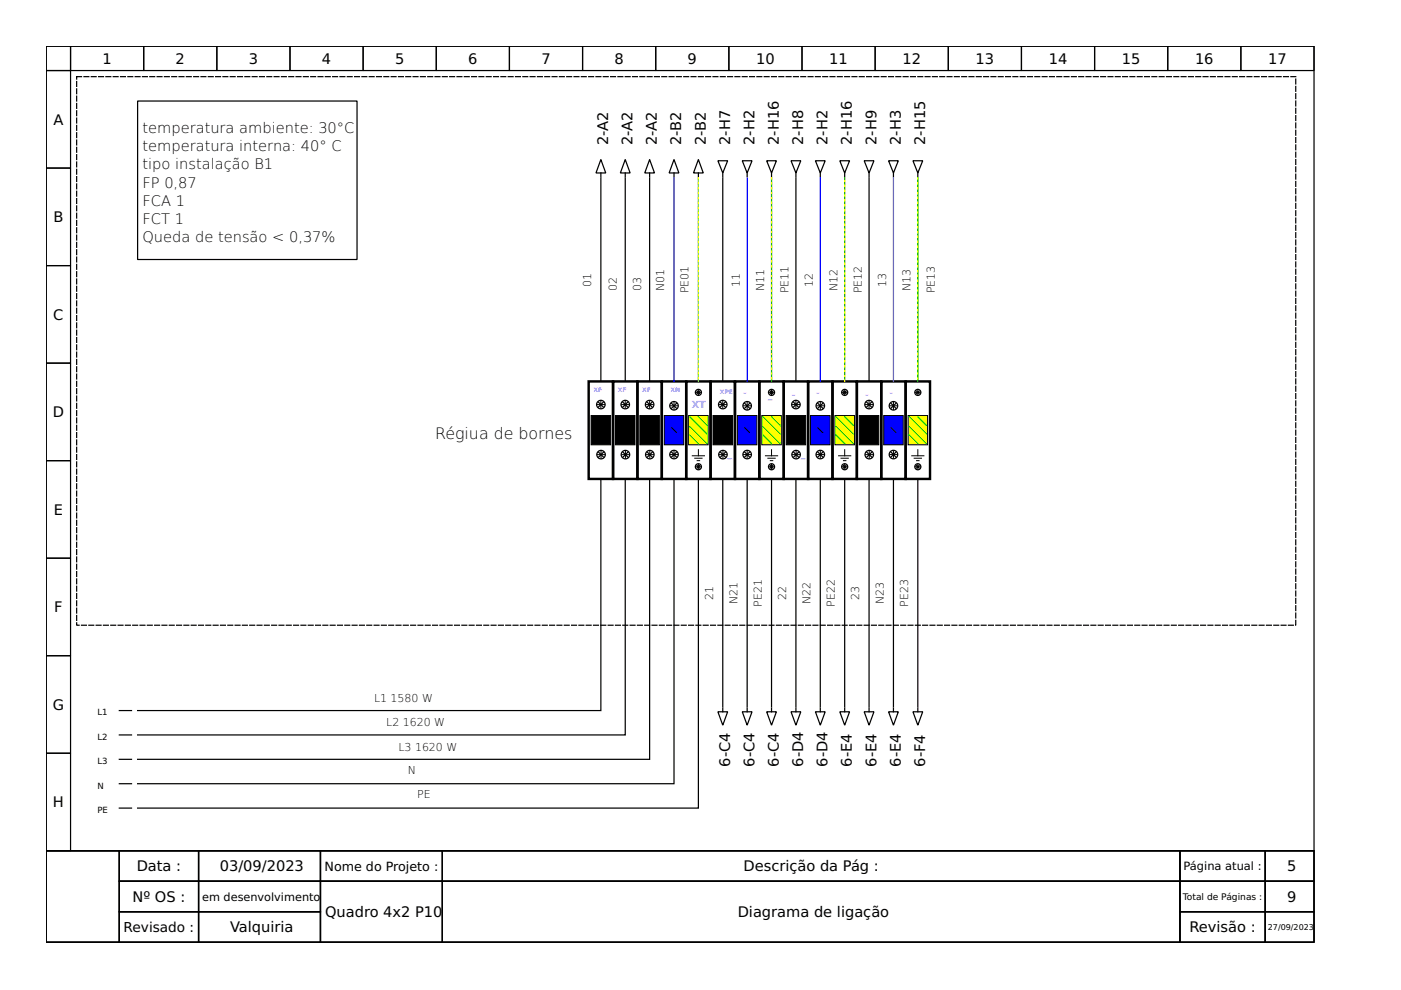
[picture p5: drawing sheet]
<svg xmlns="http://www.w3.org/2000/svg" width="297mm" height="210mm" viewBox="0 0 297 210" stroke-linecap="round" stroke-linejoin="round" font-family="sans-serif">
<g fill="none" stroke="#000" stroke-width=".26">
<path d="M9.8 9.8h268.8v170.6h-268.8zM9.8 9.8h5.2v5.2h-5.2zM9.8 15h5.2v20.6h-5.2zM15 9.8h15.5v5.2h-15.5zM30.5 9.8h15.5v5.2h-15.5zM46 9.8h15.5v5.2h-15.5zM61.5 9.8h15.5v5.2h-15.5zM77 9.8h15.5v5.2h-15.5zM92.5 9.8h15.5v5.2h-15.5zM108 9.8h15.5v5.2h-15.5zM123.5 9.8h15.5v5.2h-15.5zM139 9.8h15.5v5.2h-15.5z"/>
<path d="M154.5 9.8h15.5v5.2h-15.5zM170 9.8h15.6v5.2h-15.6zM185.6 9.8h15.5v5.2h-15.5zM201.1 9.8h15.5v5.2h-15.5zM216.6 9.8h15.5v5.2h-15.5zM232.1 9.8h15.5v5.2h-15.5zM247.6 9.8h15.5v5.2h-15.5zM263.1 9.8h15.5v5.2h-15.5zM9.8 35.6h5.2v20.7h-5.2zM29.2 21.4h46.5v33.6h-46.5zM9.8 56.3h5.2v20.7h-5.2zM86 57.6h.1"/>
<path d="M9.8 77h5.2v20.7h-5.2zM9.8 97.7h5.2v20.6h-5.2zM188.9 85.5l1 1.1M188.9 95.9l1 1M189.9 95.9l-1 1M189.9 85.5l-1 1.1M9.8 118.3h5.2v20.7h-5.2zM9.8 139h5.2v20.7h-5.2zM9.8 159.7h5.2v20.7h-5.2zM25.3 150.7h2.6M25.3 155.8h2.6M193.6 150.9h2l-1 2.9z"/>
<path d="M194.6 150.1v.8M25.3 171.3h2.6M25.3 161h2.6M25.3 166.2h2.6M9.8 180.4h268.8v19.4h-268.8zM9.8 180.4h15.5v19.4h-15.5zM25.3 180.4h16.8v6.4h-16.8zM25.3 186.8h16.8v6.5h-16.8zM25.3 193.3h16.8v6.5h-16.8zM42.1 180.4h25.8v6.4h-25.8zM42.1 186.8h25.8v6.5h-25.8zM42.1 193.3h25.8v6.5h-25.8z"/>
<path d="M67.9 180.4h25.9v6.4h-25.9zM67.9 186.8h25.9v13h-25.9zM93.8 180.4h156.4v6.4h-156.4zM93.8 186.8h156.4v13h-156.4zM250.2 180.4h18.1v6.4h-18.1zM250.2 186.8h18.1v6.5h-18.1zM250.2 193.3h18.1v6.5h-18.1zM268.3 180.4h10.3v6.4h-10.3zM268.3 186.8h10.3v6.5h-10.3zM268.3 193.3h10.3v6.5h-10.3z"/>
<circle cx="189.4" cy="86" r=".9"/>
<circle cx="189.4" cy="96.4" r=".9"/>
</g>
<path d="M16.3 16.3h258.4v116.3h-258.4z" fill="none" stroke="#000" stroke-width=".26" stroke-dasharray="1 .5"/>
<path d="M186.8 80.9h5.2v20.6h-5.2z" fill="none" stroke="#000" stroke-width=".52"/>
<path d="M187.4 88.1h4.1v6.2h-4.1z" fill-rule="evenodd" fill="#00f" stroke="#000" stroke-width=".21"/>
<path d="M183.5 85.8h1.5M183.5 96.4h1.6M184.3 85v1.6M184.3 95.6v1.6M188.7 86h1.5M188.7 96.4h1.5M188.9 90.7l1 1M189.4 85.3v1.5M189.4 95.6v1.6" fill="none" stroke="#000" stroke-width=".21"/>
<g fill="none" stroke="#000" stroke-width=".26">
<path d="M183.7 85.3l1.1 1M183.8 95.9l1 1M184.8 85.3l-1.1 1M184.8 95.9l-1 1"/>
<circle cx="184.3" cy="85.8" r=".9"/>
<circle cx="184.3" cy="96.4" r=".9"/>
<circle cx="194.6" cy="99" r=".65"/>
</g>
<path d="M181.7 80.9h5.1v20.6h-5.1z" fill="none" stroke="#000" stroke-width=".52"/>
<path d="M182.2 88.1h4.1v6.2h-4.1z" fill-rule="evenodd" fill="#000" stroke="#000" stroke-width=".21"/>
<path d="M192.5 88.1h4.2v6.2h-4.2z" fill-rule="evenodd" fill="#ff0" stroke="#000" stroke-width=".21"/>
<g fill="none" stroke="#000" stroke-width=".26">
<path d="M132.6 33.8l1 2.9h-2.1zM132.6 36.7v.7M188.4 34.1h2.1l-1.1 2.6zM189.4 36.7v.7M193.6 34.1h2l-1 2.6zM194.6 36.7v.7M126.9 85.3l1 1M126.9 95.9l1.1 1M127.9 85.3l-1 1M128 95.9l-1.1 1M132 85.3l1.1 1M132.1 95.9l1 1"/>
<path d="M133.1 85.3l-1.1 1M133.1 95.9l-1 1M152.7 85.3l1.1 1M152.8 95.9l1 1M153.8 85.3l-1.1 1M153.8 95.9l-1 1M157.9 85.5l1 1.1M157.9 95.9l1 1M158.9 95.9l-1 1M158.9 85.5l-1 1.1M194.3 98.7l.6 .5M194.3 82.9l.6 .6"/>
<path d="M194.9 98.7l-.6 .5M194.9 82.9l-.6 .6M188.4 150.9h2.1l-1.1 2.9zM189.4 150.1v.8"/>
<circle cx="127.4" cy="85.8" r=".9"/>
<circle cx="127.4" cy="96.4" r=".9"/>
<circle cx="132.6" cy="85.8" r=".9"/>
<circle cx="132.6" cy="96.4" r=".9"/>
<circle cx="153.2" cy="85.8" r=".9"/>
<circle cx="153.3" cy="96.4" r=".9"/>
<circle cx="158.4" cy="96.4" r=".9"/>
<circle cx="158.4" cy="86" r=".9"/>
<circle cx="194.6" cy="83.2" r=".65"/>
</g>
<path d="M124.8 80.9h5.2v20.6h-5.2zM130 80.9h5.1v20.6h-5.1zM150.7 80.9h5.1v20.6h-5.1zM155.8 80.9h5.2v20.6h-5.2zM192 80.9h5.2v20.6h-5.2z" fill="none" stroke="#000" stroke-width=".52"/>
<g fill="none" stroke="#000" stroke-width=".21">
<path d="M126.6 85.8h1.6M126.7 96.4h1.5M127.4 85v1.6M127.4 95.6v1.6M131.8 85.8h1.5M131.8 96.4h1.6M132.6 85v1.6M132.6 95.6v1.6M152.5 85.8h1.5M152.5 96.4h1.6M153.2 85v1.6M153.3 95.6v1.6"/>
<path d="M193.3 96.6h2.6M193.8 97.2h1.6M194.1 99h1M194.1 83.2h1M194.3 97.7h.6M194.6 82.7v1M194.6 95.3v1.3M194.6 98.4v1.1"/>
</g>
<path d="M192.8 88.4l3.6 3.6M192.8 90.4l3.6 3.7M192.8 92.2l1.8 1.9M194.6 88.4l1.8 1.8" fill="none" stroke="#0f0" stroke-width=".26"/>
<g fill="#000" stroke="#000" stroke-width=".21">
<path d="M125.3 88.1h4.2v6.2h-4.2z" fill-rule="evenodd"/>
<path d="M130.5 88.1h4.1v6.2h-4.1z" fill-rule="evenodd"/>
<path d="M151.2 88.1h4.1v6.2h-4.1z" fill-rule="evenodd"/>
</g>
<path d="M156.3 88.1h4.2v6.2h-4.2z" fill-rule="evenodd" fill="#00f" stroke="#000" stroke-width=".21"/>
<path d="M157.6 86h1.6M157.6 96.4h1.6M157.9 90.7l1 1M158.4 85.3v1.5M158.4 95.6v1.6" fill="none" stroke="#000" stroke-width=".21"/>
<g fill="none" stroke="#000" stroke-width=".26">
<path d="M142.4 85.5l1 1.1M142.4 95.9l1 1M143.4 95.9l-1 1M143.4 85.5l-1 1.1"/>
<circle cx="142.9" cy="86" r=".9"/>
<circle cx="142.9" cy="96.4" r=".9"/>
</g>
<path d="M140.3 80.9h5.2v20.6h-5.2z" fill="none" stroke="#000" stroke-width=".52"/>
<path d="M140.8 88.1h4.2v6.2h-4.2z" fill-rule="evenodd" fill="#00f" stroke="#000" stroke-width=".21"/>
<path d="M142.1 86h1.6M142.1 96.4h1.6M142.4 90.7l1 1M142.9 85.3v1.5M142.9 95.6v1.6" fill="none" stroke="#000" stroke-width=".21"/>
<g fill="none" stroke="#000" stroke-width=".26">
<path d="M152.2 34.1h2.1l-1.1 2.6zM153.2 36.7v.7M173.4 85.5l1 1.1M173.4 95.9l1 1M174.4 95.9l-1 1M174.4 85.5l-1 1.1"/>
<circle cx="173.9" cy="96.4" r=".9"/>
<circle cx="173.9" cy="86" r=".9"/>
</g>
<path d="M171.3 80.9h5.2v20.6h-5.2z" fill="none" stroke="#000" stroke-width=".52"/>
<path d="M171.9 88.1h4.1v6.2h-4.1z" fill-rule="evenodd" fill="#00f" stroke="#000" stroke-width=".21"/>
<path d="M173.1 86h1.6M173.1 96.4h1.6M173.4 90.7l1 1M173.9 85.3v1.5M173.9 95.6v1.6" fill="none" stroke="#000" stroke-width=".21"/>
<g fill="none" stroke="#000" stroke-width=".26">
<path d="M167.7 34.1h2.1l-1.1 2.6zM168.7 36.7v.7M178.1 150.9h2l-1 2.9zM179.1 150.1v.8"/>
<circle cx="179.1" cy="99" r=".65"/>
</g>
<path d="M177 88.1h4.2v6.2h-4.2z" fill-rule="evenodd" fill="#ff0" stroke="#000" stroke-width=".21"/>
<g fill="none" stroke="#000" stroke-width=".26">
<path d="M168.2 85.3l1.1 1M168.3 95.9l1 1M169.3 85.3l-1.1 1M169.3 95.9l-1 1M178.8 98.7l.5 .5M178.8 82.9l.5 .6M179.3 98.7l-.5 .5M179.3 82.9l-.5 .6M167.7 150.9h2.1l-1.1 2.9zM168.7 150.1v.8"/>
<circle cx="163.6" cy="99" r=".65"/>
<circle cx="168.7" cy="85.8" r=".9"/>
<circle cx="168.8" cy="96.4" r=".9"/>
<circle cx="179.1" cy="83.2" r=".65"/>
</g>
<path d="M166.2 80.9h5.1v20.6h-5.1zM176.5 80.9h5.2v20.6h-5.2z" fill="none" stroke="#000" stroke-width=".52"/>
<path d="M168 85.8h1.5M168 96.4h1.6M168.7 85v1.6M168.8 95.6v1.6M177.8 96.6h2.6M178.3 97.2h1.6M178.6 99h1M178.6 83.2h1M178.8 97.7h.5M179.1 82.7v1M179.1 95.3v1.3M179.1 98.4v1.1" fill="none" stroke="#000" stroke-width=".21"/>
<path d="M177.3 88.4l3.6 3.6M177.3 90.4l3.6 3.7M177.3 92.2l1.8 1.9M179.1 88.4l1.8 1.8" fill="none" stroke="#0f0" stroke-width=".26"/>
<path d="M166.7 88.1h4.1v6.2h-4.1z" fill-rule="evenodd" fill="#000" stroke="#000" stroke-width=".21"/>
<path d="M161.5 88.1h4.1v6.2h-4.1z" fill-rule="evenodd" fill="#ff0" stroke="#000" stroke-width=".21"/>
<g fill="none" stroke="#000" stroke-width=".26">
<path d="M127.4 33.8l1 2.9h-2zM127.4 36.7v.7M137.7 33.8l1.1 2.9h-2.1zM137.7 36.7v.7M142.9 33.8l1 2.9h-2zM142.9 36.7v.7M157.4 34.1h2l-1 2.6zM158.4 36.7v.7M162.5 34.1h2.1l-1 2.6zM163.6 36.7v.7M172.9 34.1h2.1l-1.1 2.6zM173.9 36.7v.7"/>
<path d="M183.2 34.1h2.1l-1 2.6zM184.3 36.7v.7M137.2 85.3l1.1 1M137.3 95.9l1 1M138.3 85.3l-1.1 1M138.3 95.9l-1 1M163.3 98.7l.5 .5M163.3 82.9l.5 .6M163.8 98.7l-.5 .5M163.8 82.9l-.5 .6M152.2 150.9h2.1l-1.1 2.9zM153.2 150.1v.8"/>
<path d="M157.4 150.9h2l-1 2.9zM158.4 150.1v.8M162.5 150.9h2.1l-1 2.9zM163.6 150.1v.8M183.2 150.9h2.1l-1 2.9zM184.3 150.1v.8"/>
<circle cx="137.7" cy="85.8" r=".9"/>
<circle cx="137.8" cy="96.4" r=".9"/>
<circle cx="148.1" cy="99" r=".65"/>
<circle cx="163.6" cy="83.2" r=".65"/>
</g>
<path d="M135.1 80.9h5.2v20.6h-5.2zM161 80.9h5.2v20.6h-5.2z" fill="none" stroke="#000" stroke-width=".52"/>
<path d="M137 85.8h1.5M137 96.4h1.5M137.7 85v1.6M137.8 95.6v1.6M162.3 96.6h2.6M162.8 97.2h1.6M163.1 99h1M163.1 83.2h1M163.3 97.7h.5M163.6 82.7v1M163.6 95.3v1.3M163.6 98.4v1.1" fill="none" stroke="#000" stroke-width=".21"/>
<path d="M161.8 88.4l3.6 3.6M161.8 90.4l3.6 3.7M161.8 92.2l1.8 1.9M163.6 88.4l1.8 1.8" fill="none" stroke="#0f0" stroke-width=".26"/>
<path d="M135.7 88.1h4.1v6.2h-4.1z" fill-rule="evenodd" fill="#000" stroke="#000" stroke-width=".21"/>
<path d="M146 88.1h4.1v6.2h-4.1z" fill-rule="evenodd" fill="#ff0" stroke="#000" stroke-width=".21"/>
<g fill="none" stroke="#000" stroke-width=".26">
<path d="M127.4 37.7v43.2M132.6 37.7v43.2M137.7 37.7v43.2M148.1 33.8l1 2.9h-2.1zM148.1 36.7v.7M153.2 37.7v43.2M168.7 37.7v43.2M178.1 34.1h2l-1 2.6zM179.1 36.7v.7M184.3 37.7v43.2M147.8 98.7l.5 .5M147.8 82.9l.5 .6"/>
<path d="M148.3 98.7l-.5 .5M148.3 82.9l-.5 .6M127.4 101.5v49.2h-98.2M132.6 101.5v54.3h-103.4M137.7 101.5v59.5h-108.5M142.9 101.5v64.7h-113.7M148.1 101.5v69.8h-118.9M153.2 101.5v48.4M158.4 101.5v48.4M163.6 101.5v48.4M168.7 101.5v48.4M173.9 101.5v48.4"/>
<path d="M179.1 101.5v48.4M184.3 101.5v48.4M189.4 101.5v48.4M194.6 101.5v48.4M172.9 150.9h2.1l-1.1 2.9zM173.9 150.1v.8"/>
<circle cx="148.1" cy="83.2" r=".65"/>
</g>
<path d="M145.5 80.9h5.2v20.6h-5.2z" fill="none" stroke="#000" stroke-width=".52"/>
<path d="M146.8 96.6h2.6M147.3 97.2h1.5M147.6 99h1M147.6 83.2h1M147.8 97.7h.5M148.1 82.7v1M148.1 95.3v1.3M148.1 98.4v1.1" fill="none" stroke="#000" stroke-width=".21"/>
<path d="M146.3 88.4l3.6 3.6M146.3 90.4l3.6 3.7M146.3 92.2l1.8 1.9M148.1 88.4l1.8 1.8" fill="none" stroke="#0f0" stroke-width=".26"/>
<path d="M189.4 37.7v43.2" fill="none" stroke="#1c71d8" stroke-width=".26"/>
<path d="M163.6 37.7v43.2M179.1 37.7v43.2M194.6 37.7v43.2" fill="none" stroke="#0a0" stroke-width=".26"/>
<path d="M148.1 37.7v43.2M163.6 37.7v43.2M194.6 37.7v43.2M179.1 80.9v-43.2" fill="none" stroke="#ff0" stroke-width=".26" stroke-dasharray=".3 .8"/>
<path d="M142.9 37.7v43.2M158.4 37.7v43.2M173.9 37.7v43.2" fill="none" stroke="#00f" stroke-width=".26"/>
<path d="M148.1 37.7v43.2" fill="none" stroke="#2ec27e" stroke-width=".26"/>
<text font-size="3.4" x="92.2" y="93">Régiua de bornes</text>
<g font-size="3.1">
<text x="21.7" y="13.5">1</text>
<text x="37.2" y="13.5">2</text>
<text x="52.7" y="13.5">3</text>
<text x="68.3" y="13.5">4</text>
<text x="83.8" y="13.5">5</text>
<text x="99.3" y="13.5">6</text>
<text x="114.8" y="13.5">7</text>
<text x="130.3" y="13.5">8</text>
<text x="145.8" y="13.5">9</text>
<text x="160.3" y="13.5">10</text>
<text x="175.8" y="13.5">11</text>
<text x="191.3" y="13.5">12</text>
<text x="206.8" y="13.5">13</text>
<text x="222.4" y="13.5">14</text>
<text x="237.9" y="13.5">15</text>
<text x="253.4" y="13.5">16</text>
<text x="268.9" y="13.5">17</text>
<text x="11.3" y="26.5">A</text>
<text x="30.2" y="28.1">temperatura ambiente: 30°C</text>
<text x="30.2" y="32">temperatura interna: 40° C</text>
<text x="30.2" y="35.9">tipo instalação B1</text>
<text x="128.9" y="30.7" transform="rotate(-90 128.9 30.7)">2-A2</text>
<text x="134.1" y="30.7" transform="rotate(-90 134.1 30.7)">2-A2</text>
<text x="139.3" y="30.7" transform="rotate(-90 139.3 30.7)">2-A2</text>
<text x="144.5" y="30.7" transform="rotate(-90 144.5 30.7)">2-B2</text>
<text x="149.6" y="30.7" transform="rotate(-90 149.6 30.7)">2-B2</text>
<text x="154.8" y="30.7" transform="rotate(-90 154.8 30.7)">2-H7</text>
<text x="160" y="30.7" transform="rotate(-90 160 30.7)">2-H2</text>
<text x="165.1" y="30.7" transform="rotate(-90 165.1 30.7)">2-H16</text>
<text x="170.3" y="30.7" transform="rotate(-90 170.3 30.7)">2-H8</text>
<text x="175.5" y="30.7" transform="rotate(-90 175.5 30.7)">2-H2</text>
<text x="180.6" y="30.7" transform="rotate(-90 180.6 30.7)">2-H16</text>
<text x="185.8" y="30.7" transform="rotate(-90 185.8 30.7)">2-H9</text>
<text x="191" y="30.7" transform="rotate(-90 191 30.7)">2-H3</text>
<text x="196.1" y="30.7" transform="rotate(-90 196.1 30.7)">2-H15</text>
<text x="30.2" y="39.8">FP 0,87</text>
<text x="11.3" y="47.1">B</text>
<text x="30.2" y="43.6">FCA 1</text>
<text x="30.2" y="47.5">FCT 1</text>
<text x="30.2" y="51.4">Queda de tensão &lt; 0,37%</text>
<text x="11.3" y="67.8">C</text>
<text x="11.2" y="88.5">D</text>
<text x="11.4" y="109.2">E</text>
<text x="11.5" y="129.8">F</text>
<text x="11.2" y="150.5">G</text>
<text x="154.8" y="162.5" transform="rotate(-90 154.8 162.5)">6-C4</text>
<text x="160" y="162.5" transform="rotate(-90 160 162.5)">6-C4</text>
<text x="165.1" y="162.5" transform="rotate(-90 165.1 162.5)">6-C4</text>
<text x="170.3" y="162.5" transform="rotate(-90 170.3 162.5)">6-D4</text>
<text x="175.5" y="162.5" transform="rotate(-90 175.5 162.5)">6-D4</text>
<text x="180.6" y="162.5" transform="rotate(-90 180.6 162.5)">6-E4</text>
<text x="185.8" y="162.5" transform="rotate(-90 185.8 162.5)">6-E4</text>
<text x="191" y="162.5" transform="rotate(-90 191 162.5)">6-E4</text>
<text x="196.1" y="162.5" transform="rotate(-90 196.1 162.5)">6-F4</text>
<text x="11.2" y="171.2">H</text>
<text x="29" y="184.8">Data :</text>
<text x="46.6" y="184.8">03/09/2023</text>
<text x="157.6" y="184.8">Descrição da Pág :</text>
<text x="272.9" y="184.8">5</text>
<text x="28.1" y="191.2">Nº OS :</text>
<text x="272.9" y="191.2">9</text>
<text x="48.8" y="197.7">Valquiria</text>
<text x="68.9" y="194.5">Quadro 4x2 P10</text>
<text x="156.4" y="194.5">Diagrama de ligação</text>
<text x="252.2" y="197.7">Revisão :</text>
</g>
<text font-size="2.9" x="26.2" y="197.6">Revisado :</text>
<text font-size="2.7" x="68.8" y="184.6">Nome do Projeto :</text>
<g font-size="2.4">
<text x="250.9" y="184.5">Página atual :</text>
<text x="42.9" y="191">em desenvolvimento</text>
</g>
<g font-size="2.3">
<text x="125.3" y="60.8" transform="rotate(-90 125.3 60.8)">01</text>
<text x="130.8" y="61.7" transform="rotate(-90 130.8 61.7)">02</text>
<text x="135.9" y="61.7" transform="rotate(-90 135.9 61.7)">03</text>
<text x="140.8" y="61.6" transform="rotate(-90 140.8 61.6)">N01</text>
<text x="146" y="62.2" transform="rotate(-90 146 62.2)">PE01</text>
<text x="156.9" y="60.8" transform="rotate(-90 156.9 60.8)">11</text>
<text x="162" y="61.6" transform="rotate(-90 162 61.6)">N11</text>
<text x="167.2" y="62.2" transform="rotate(-90 167.2 62.2)">PE11</text>
<text x="172.4" y="60.8" transform="rotate(-90 172.4 60.8)">12</text>
<text x="177.5" y="61.6" transform="rotate(-90 177.5 61.6)">N12</text>
<text x="182.7" y="62.2" transform="rotate(-90 182.7 62.2)">PE12</text>
<text x="187.9" y="60.8" transform="rotate(-90 187.9 60.8)">13</text>
<text x="193" y="61.6" transform="rotate(-90 193 61.6)">N13</text>
<text x="198.2" y="62.2" transform="rotate(-90 198.2 62.2)">PE13</text>
<text x="151.2" y="127.2" transform="rotate(-90 151.2 127.2)">21</text>
<text x="156.3" y="128.1" transform="rotate(-90 156.3 128.1)">N21</text>
<text x="161.5" y="128.6" transform="rotate(-90 161.5 128.6)">PE21</text>
<text x="166.7" y="127.2" transform="rotate(-90 166.7 127.2)">22</text>
<text x="171.9" y="128.1" transform="rotate(-90 171.9 128.1)">N22</text>
<text x="177" y="128.6" transform="rotate(-90 177 128.6)">PE22</text>
<text x="182.2" y="127.2" transform="rotate(-90 182.2 127.2)">23</text>
<text x="187.4" y="128.1" transform="rotate(-90 187.4 128.1)">N23</text>
<text x="192.5" y="128.6" transform="rotate(-90 192.5 128.6)">PE23</text>
<text x="79.3" y="148.8">L1</text>
<text x="82.8" y="148.8">1580 W</text>
<text x="81.9" y="154">L2</text>
<text x="85.4" y="154">1620 W</text>
<text x="84.5" y="159.2">L3</text>
<text x="88" y="159.2">1620 W</text>
<text x="86.5" y="164.1">N</text>
<text x="88.5" y="169.3">PE</text>
</g>
<g font-size="2.1" fill="#f0f">
<text x="146.7" y="86.6">XT</text>
<text x="162.8" y="84.5">_</text>
<text x="154.3" y="96.9">_</text>
<text x="169.8" y="96.9">_</text>
</g>
<text font-size="1.9" x="250.8" y="190.8">Total de Páginas :</text>
<g font-size="1.8">
<text x="20.6" y="151.7">L1</text>
<text x="20.6" y="156.9">L2</text>
<text x="20.6" y="167.2">N</text>
<text x="20.6" y="162">L3</text>
<text x="20.6" y="172.4">PE</text>
</g>
<text font-size="1.7" x="268.8" y="197.2">27/09/2023</text>
<g font-size="1.3" fill="#f0f">
<text x="125.8" y="83.2">XF</text>
<text x="131" y="83.2">XF</text>
<text x="136.2" y="83.2">XF</text>
<text x="142.1" y="83.2">XN</text>
<text x="152.6" y="83.5">XPE</text>
<text x="157.6" y="83.2">_</text>
<text x="168" y="83.5">_</text>
<text x="173.1" y="83.2">_</text>
<text x="183.5" y="83.5">_</text>
<text x="188.7" y="83.2">_</text>
</g>
</svg>
